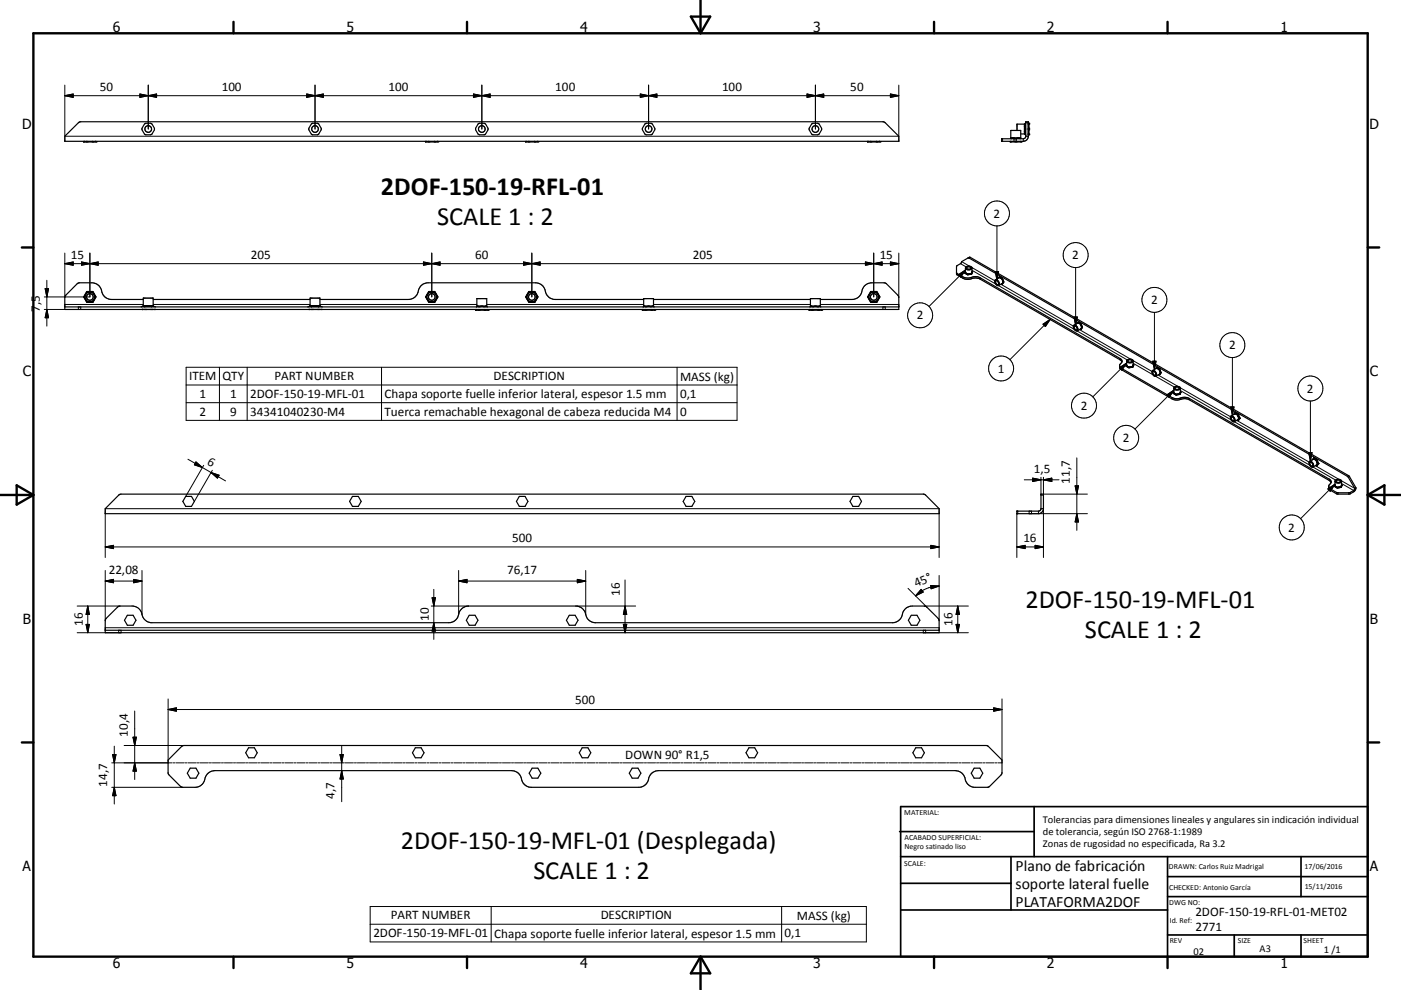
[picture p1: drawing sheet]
<svg xmlns="http://www.w3.org/2000/svg" width="420mm" height="297mm" viewBox="0 0 420 297" stroke-linecap="round" stroke-linejoin="round" font-family="sans-serif">
<g fill="none" stroke="#000" stroke-width=".36">
<path d="M307.1 37.2v3M307.4 37.2h-2.5v1.9M307.4 38.7h.1M307.4 37.4l-.3 .6 .3 .6M307.4 38.9a.79 .79 0 0 0 0 1.1M307.5 36.9l-.1 .2 .1 3.4M308.4 37.1v3.3M308.4 37.1h.1M308.4 38.7v.1M308.4 38.8v.1M308.4 37.1v.1M308.4 38.5v.2"/>
<path d="M19.4 40.9l4.1-4.1 .7-.3h240.5l.7 .3 4.1 4.1v1.5h-250.1zM25.1 42.5h3.7M25.1 42.5h.1M25.2 42.4l-.1 .1M25.8 42.5h.4M27.7 42.5h.4M28.6 42.4l.2 .1M28.8 42.5h.1M127.6 42.5h3.7M127.6 42.5h.1M127.7 42.4l-.1 .1M128.3 42.5h.4"/>
<path d="M130.3 42.4l-.1 .1M130.3 42.4l.3 .1M131.1 42.4l.2 .1M131.3 42.5h.1M157.6 42.5h3.7M157.6 42.5h.1M157.7 42.4l-.1 .1M158.3 42.5h.4M160.2 42.5h.4M161.2 42.4l.1 .1M161.3 42.5h.1M260.1 42.5h3.7"/>
<path d="M260.1 42.5h.1M260.3 42.4l-.2 .1M260.8 42.5h.4M262.7 42.5h.4M263.7 42.4l.1 .1M263.8 42.5h.1M303 42.4l-.2 .1h3.4h-.2M303 41.6v-2.5h3v2.5M303 41.4h3M303.1 42.4l-.1 .1M303.2 41.6a.77 .77 0 0 1 1.2 0M304.3 42.5h.5"/>
<path d="M304.7 41.6a.77 .77 0 0 1 1.1 0M306 40.2h1.4M307.5 40.9l-.2 .5-.5 .2h-6.5v.8h6.5a1.52 1.52 0 0 0 1.5-1.5M307.5 40.9v-4.4h.8v4.4M307.5 40.9h.8M308.4 40.3v.1M308.4 40.3l-.1-.1 .1 .2M308.4 40.2v.1M290.2 77.4l-1.9 1.1-.2 .5-1.3 1v2.3l1.9 1.2a4.2 4.2 0 0 0 3.4-.1l1.8 .3 41.9 24.3 .6 .6M290.2 77.4l113.7 65.5 2.3 3.6M290.2 77.4l.7-.2 113.5 65.6 2.1 3.5M19.4 92.1h250.1"/>
<path d="M25.7 88.4a1.69 1.69 0 0 0 .6 2.2h1.3l.5-.6M25.7 88.3a1.45 1.45 0 0 0 1.2 2.3M26.1 87.6h1.7l.9 1.5-.9 1.5h-1.7l-.9-1.5zM26.3 87.6l-.6 .7M27.6 87.6l.5 .6M28.1 89.9l-.9 .7M28.1 88.2a1.46 1.46 0 0 0-2.4 .2M28.1 88.2l.2 .3M28.2 88.3l.1 .2M28.2 89.8l-.1 .2M28.3 88.5l.1 .6-.3 .8M28.3 88.5l.2 .4-.2 .8"/>
<path d="M42.3 92.1h4.3M43 89.8h-9.6a3.3 3.3 0 0 1-3.2-3.3 3 3 0 0 0-2.7-1.7h-3.7l-.7 .3-3.6 3.8-.1 3.9h250.1l-.1-3.9-3.6-3.8-.8-.3h-3.6a3.3 3.3 0 0 0-3.2 3.3 3 3 0 0 1-2.7 1.7h-9.6M43 91.7v-2.3h2.9v2.3M43 91.7h2.9M43 91.7l-.2 .3 .3-.3M43.2 91.7l.2 .4M44.3 91.7l-.5 .3M44.6 91.7l.5 .3M45.4 92h.1M45.4 92l.1 .1M45.6 91.7l-.2 .3M45.8 91.7l.3 .3-.2-.3"/>
<path d="M45.9 89.8h47.1M92.3 92.1h4.3M93 91.7v-2.3h2.9v2.3M93 91.7h2.9M93 91.7l-.2 .3M93.1 91.7l-.3 .3M93.2 91.7l.3 .3-.1 .1M94.3 91.7l-.5 .3M94.6 91.7l.5 .3M95.6 91.7l-.2 .3 .1 .1M95.8 91.7l.2 .3M95.9 89.8h26.5a3.4 3.4 0 0 0 3.3-3.3 2.93 2.93 0 0 1 2.7-1.7h32.1a3.3 3.3 0 0 1 3.2 3.3 3 3 0 0 0 2.8 1.7h26.5"/>
<path d="M95.9 91.7l.2 .3M128 89.5l.2 .3M128.1 89.5l.1 .3M128.2 89.8l.3 .4 .9 .4M128.2 88.4l-.1 1.1M128.2 89.8l.6 .8h1.3l.5-.6M128.2 88.3a.87 .87 0 0 0-.2 1.2M128.6 87.6h1.7l.9 1.5-.9 1.5h-1.7l-.9-1.5zM128.8 87.6l-.6 .7M130.1 87.6l.5 .6M130.6 88.2l.2 .3M130.7 89.9l-1 .7"/>
<path d="M130.7 88.2a1.48 1.48 0 0 0-2.5 .2M130.7 88.2l.1 .3M130.8 88.5l.1 .9-.2 .5M130.8 88.5a.99 .99 0 0 1-.2 1.5M142.8 92.8l-.2 .2h3.7l-.2-.2M143 91.9v-2.3h2.9v2.3M143 91.9h2.9M143 91.9l-.2 .2 .3-.2M143.2 91.9l.3 .2M143.5 92.9h.1M143.5 92.9l-.2 .1M143.5 92.9l.2 .1"/>
<path d="M144.3 91.9l-.5 .2M144.6 91.9l.5 .2M145.4 92.9h.1M145.4 92.9l-.2 .1M145.4 92.9l.2 .1M145.7 91.9l-.3 .2M145.8 91.9l.3 .2-.2-.2M158.1 89.8l.7 .6 .5 .2M158.2 89.8l.6 .8h1.3l.5-.6M158.6 87.6h1.7l.9 1.5-.9 1.5h-1.7l-.9-1.5zM158.8 87.6a1.6 1.6 0 0 0-.6 2.2M160.1 87.6l.4 .3"/>
<path d="M160.6 88.1v.1M160.6 90l-1 .6M160.7 88.3a.87 .87 0 0 1 .1 1.4M160.8 89.7a1.48 1.48 0 0 0-1.4-2.1 1.48 1.48 0 0 0-1.3 2.2M160.8 89.7l-.2 .3M192.6 92.9v.1M192.8 92.8l-.2 .1M193 91.9v-2.3h2.9v2.3M193 91.9h2.9M193 91.9l-.1 .2 .2-.2M193.3 91.9l.2 .2M193.5 92.9h.1"/>
<path d="M193.5 92.9l-.2 .1M193.6 92.9l.1 .1M194.3 91.9l-.5 .2M194.6 91.9l.5 .2M195.3 92.9h.1M195.3 92.9l-.1 .1M195.4 92.9l.2 .1M195.6 91.9l-.2 .2M195.8 91.9l.3 .2-.2-.2M195.9 89.8h47.1M196.2 92.8l.1 .2-3.7-.1M242.8 92.8l-.2 .2h3.7l-.2-.2"/>
<path d="M243 91.9v-2.3h2.9v2.3M243 91.9h2.9M243 91.9l-.2 .2 .3-.2M243.3 91.9l.2 .2M243.5 92.9h.1M243.5 92.9l-.2 .1M243.6 92.9l.1 .1M244.3 91.9l-.5 .2M244.6 91.9l.5 .2M245.4 92.9h.1M245.4 92.9l-.2 .1M245.4 92.9l.2 .1"/>
<path d="M245.7 91.9l-.3 .2M245.8 91.9l.3 .2-.2-.2M260.6 88.5l-.1 .6 .3 .8M260.6 88.5a.99 .99 0 0 0 .2 1.5M260.8 88.2l-.2 .3M260.8 88.2a1.46 1.46 0 0 1 2.4 .2M260.8 89.9l.9 .7M261.1 87.6h1.7l.9 1.5-.9 1.5h-1.7l-.9-1.5zM261.3 87.6l-.5 .6M262.6 87.6l.6 .7M263.2 89.8l-.6 .8h-1.3l-.5-.6M263.2 88.4l.2 1.1"/>
<path d="M263.2 89.8l-.3 .4-.9 .4M263.2 88.3l.4 .6-.2 .6M263.4 89.5l-.2 .3M286.8 81.8l.2 .3a4.9 4.9 0 0 0 3.1 1.3h.3a4.2 4.2 0 0 1 3.5-.1l41.9 24.2 .5 .5 .1 .5M289.4 82l.6 .3M289.4 82h.3M289.5 81.6l-.1 .4M289.7 82l.3 .3M289.7 82l.8 .2M289.9 80.2a.66 .66 0 0 1 .7-.2 .66 .66 0 0 1 .4 .6 .62 .62 0 0 1-.7 .2 .62 .62 0 0 1-.4-.6zM290 82.3l.2 .1M290.5 82.2l-.3 .2"/>
<path d="M290.7 82.2h.4M290.7 82.2h-.2M291.1 82.2l-.9 .2M291.3 82.1l-.2 .1M291.3 81.9l-.6 .3M291.3 81.9v.2M291.4 81.5l-.2 .7-1.1 .2-.8-.5 .1-.1M291.4 80.4a1.19 1.19 0 0 1-1.9 .1M291.4 80.4a1.11 1.11 0 0 0-1.9 0v1.3l.2 .3M291.4 81.7l-.1 .2M291.4 80.4v1.3M291.4 81.5h.1"/>
<path d="M291.4 81.5l.1 .2M291.4 81.7h.1M291.5 81.7h.1M291.5 81.7h-.1M291.5 81.7l-.2 .4M298.3 84.1a.98 .98 0 0 1 1.1 .4 .98 .98 0 0 1-.1 1.2 1.26 1.26 0 0 1-1-1.6zM298.6 84.2a.66 .66 0 0 1 .7 .4 .66 .66 0 0 1-.2 .8 .83 .83 0 0 1-.5-1.2zM299.6 83.2l.1-.1 .8 .4 .4 1.1-.5 .5M299.8 83.1l-.4 .3M299.8 83.1l.6 .4M299.8 83.1l.1 .2M299.9 83.3l-1.5 .7"/>
<path d="M299.9 83.3l.1 .1M300 83.4l.6 .7M300 83.4l.4 .1M300.4 85.1h.1M300.4 83.5l.1 .1M300.5 83.6l.4 .9M300.5 83.6l.1 .5M300.5 85v.1M300.5 85l-1.1 .7M300.6 85h-.1M300.6 84.1l.3 .4M300.6 84.1v.7"/>
<path d="M300.6 84.8v.2M300.9 84.5v.1M300.9 84.6l-.4 .5M300.9 84.6l-.3 .3M321.9 97.6a1.07 1.07 0 0 1 1.1 .5 1.07 1.07 0 0 1-.1 1.2 1.21 1.21 0 0 1-1-1.7zM322.1 97.9a.69 .69 0 0 1 .7 .3 .69 .69 0 0 1-.1 .8 .86 .86 0 0 1-.6-1.1zM323.1 97l-1.1 .6M323.2 96.8l.1-.1 .8 .4 .4 1.1-.5 .5h.1M323.3 96.8l-.3 .2M323.3 96.8l.7 .3M323.3 96.8l.2 .2M323.4 96.8v.1"/>
<path d="M323.4 96.9l.1 .1M323.4 96.9l-.3 .1M323.5 97l.2 .1M323.7 97.1l.6 .8M323.7 97.1h.3M324 97.1l.1 .2M324.1 97.3l.3 .8M324.1 97.3l.1 .6M324.1 98.6v.1M324.1 98.6l-1.1 .7M324.2 98.6h-.1M324.2 97.9v.7"/>
<path d="M324.3 97.9l.1 .2M324.4 98.1v.2M324.4 98.3l-.3 .4M324.4 98.3l-.2 .3M335.7 109.7l.6 .8 15.1 8.8a4.2 4.2 0 0 0 3.4-.1l1.7 .3 42 24.2 .5 .5 .1 .5M336.4 108.5a1.5 1.5 0 0 0-.4 2.3l15.4 8.9a4.2 4.2 0 0 0 3.4-.1l1.7 .3 42 24.3 .6 .6M337.8 109.9l.6 .3M337.8 109.9h.3M337.8 108.4a1.21 1.21 0 0 0 1.9 0M337.8 109.5v.4M338.1 109.9l.7 .2M338.1 109.9l.3 .3"/>
<path d="M338.2 108.1a.64 .64 0 0 1 .7-.2 .64 .64 0 0 1 .4 .6 .63 .63 0 0 1-.7 .2 .63 .63 0 0 1-.4-.6zM338.4 110.2l.2 .1M338.8 110.1l-.2 .2M339 110.1h-.2M339.2 110l-.2 .1M339.2 110.1h.2M339.4 110.1l-.8 .2M339.6 110.1h-.2M339.7 109.7l-.1 .4M339.7 109.7l-.5 .3M339.7 109.6v-1.4a1.21 1.21 0 0 0-1.9 0v1.3l.3 .4M339.7 109.4l.1 .1"/>
<path d="M339.7 109.6v.1M339.8 109.4l-.2 .7-1.1 .2-.8-.6M339.8 109.5v.1M339.8 109.6l-.1 .1M339.8 109.6h.1M339.8 109.6l-.2 .5M345.5 111.2a1.08 1.08 0 0 1 1 .5 1.08 1.08 0 0 1 0 1.2 1.19 1.19 0 0 1-1-1.7zM345.7 111.4a.67 .67 0 0 1 .7 .4 .67 .67 0 0 1-.2 .8 .85 .85 0 0 1-.5-1.2zM346.7 110.4l.1-.1 .9 .4 .4 1.1-.6 .5M346.9 110.3l-.3 .3M346.9 110.3l.7 .4M346.9 110.3l.1 .2"/>
<path d="M347 110.5l-1.4 .7M347 110.5l.1 .1M347.1 110.6l.5 .1M347.1 110.6l.6 .8M347.5 112.3h.1M347.6 110.7l.1 .2M347.7 112.3h-.1M347.7 110.9l.3 .8M347.7 110.9v.5M347.7 112.2v.1M347.7 112.2l-1.1 .7M347.7 112.2h.1"/>
<path d="M347.7 111.4l.3 .3M347.7 111.4v.7M347.7 112.1v.1M348 111.7v.2M348 111.9l-.3 .4M348 111.9l-.3 .2M351.9 118l.6 .4M351.9 118h.2M351.9 117.6v.4M352.1 118l.1 .1M352.2 118.1l.3 .3M352.2 118.1l.7 .2"/>
<path d="M352.3 116.3a.63 .63 0 0 1 .7-.3 .63 .63 0 0 1 .5 .7 .64 .64 0 0 1-.8 .2 .64 .64 0 0 1-.4-.6zM352.5 118.4h.2M352.9 118.3l-.2 .1M353.1 118.2l.5 .1M353.1 118.2l-.2 .1M353.6 118.3l-.9 .1M353.7 118.2l-.1 .1M353.9 117.8l-.2 .4M353.9 117.8l-.8 .4M353.9 116.5a1.12 1.12 0 0 0-2-.1l.2 1.6M353.9 116.5a1.19 1.19 0 0 1-2 .1M353.9 117.6h.1"/>
<path d="M353.9 116.5v1.3M353.9 117.8h.1M353.9 117.6l-.2 .7-1.1 .2-.8-.6M353.9 117.6l.1 .1M353.9 117.7h.1M354 117.7l-.3 .5M369 124.9a.98 .98 0 0 1 1.1 .5 .98 .98 0 0 1-.2 1.2 1.29 1.29 0 0 1-.9-1.7zM369.2 125.1a.69 .69 0 0 1 .7 .4 .69 .69 0 0 1-.1 .8 .86 .86 0 0 1-.6-1.2zM369.8 124.4h.1M370.3 123.7v.1M370.4 124l-.3 .2M370.4 124l.7 .4"/>
<path d="M370.4 124l.1 .1M370.5 124.1h.1M370.5 124.1l.1 .1M370.6 124.2l.2 .1M370.6 124.2h-.4l-1.1 .6M370.8 124.3l.4 .5M370.8 124.3l.3 .1M370.9 126l.4 .2M371 126h.2M371.1 124.4l.1 .1M371.1 125.9l-1 .6M371.2 124.8v.2"/>
<path d="M371.2 124.5l.3 .8M371.2 124.5v.3M371.2 125.9v.1M371.2 126.1v.1M371.2 125.9h.1M371.2 126.2h.1M371.2 125.8v.1M371.2 125.8l-.1 .1M371.2 125l.1 .2M371.3 126.2h.1M371.3 124.3h-.1M371.3 125.2l-.1 .6"/>
<path d="M371.3 124.2v.1M371.3 125.2l.2 .1M371.5 125.3v.2M371.5 125.5l-.3 .5M371.5 125.5l-.3 .3M371.6 125.5h.2M392.6 138.5a1.06 1.06 0 0 1 1 .5 1.06 1.06 0 0 1 0 1.1 1.19 1.19 0 0 1-1-1.6zM392.8 138.7a.66 .66 0 0 1 .7 .4 .66 .66 0 0 1-.2 .8 .84 .84 0 0 1-.5-1.2zM393.4 138h.1M393.9 137.3v.1M394 137.6l-.3 .3M394 137.6l.6 .4"/>
<path d="M394 137.6l.1 .2M394.1 137.8l.1 .1M394.2 137.9l-.5-.1-1.1 .6M394.2 137.9l.4 .1M394.2 137.9l.6 .7M394.5 139.6l.3 .2M394.6 139.6h.1M394.6 138l.2 .1M394.8 139.6h-.2M394.8 139.5l-1.2 .6M394.8 138.1l.3 .8M394.8 138.1v.5"/>
<path d="M394.8 139.5v.1M394.8 139.8h.1M394.8 139.5h.1M394.8 138.6l.3 .3M394.8 138.6v.8M394.8 139.4v.1M394.9 139.8h.1M394.9 139.4h-.1M394.9 137.9l-.1 .1M395.1 138.9v.2M395.1 139.1l-.3 .5M395.1 139.1l-.3 .4"/>
<path d="M395.2 139.1h.2M35.6 148.5l.7-.3h240.5l.7 .3 4.1 4.1v1.5h-250.1v-1.5zM55.7 148.9h1.7l.9 1.5-.9 1.5h-1.7l-.9-1.5zM105.7 148.9h1.7l.9 1.5-.9 1.5h-1.7l-.9-1.5zM155.7 148.9h1.7l.9 1.5-.9 1.5h-1.7l-.9-1.5zM205.7 148.9h1.7l.9 1.5-.9 1.5h-1.7l-.9-1.5zM255.7 148.9h1.7l.9 1.5-.9 1.5h-1.7l-.9-1.5zM312.1 152.6v-4.4h.7v4.4M312.1 152.6l-.2 .5-.6 .2h-6.4v.8h6.4a1.53 1.53 0 0 0 1.5-1.5M312.1 152.6h.7M398.4 145.9v.6l.3 .5 2.3 1.2h3.7l1.4-.9 .4-1M398.4 145.9l.3 .7 2.5 1.2h3.5l1.2-.7 .3-.6"/>
<path d="M399.1 144.7l-.7 1.2M400.2 146l.7 .3M400.2 144.3a1.21 1.21 0 0 1 2 0v1.4M400.2 144.3a1.14 1.14 0 0 0 2 .1M400.2 145.5v.5M400.2 144.4l.2 1.5M400.4 145.9l.1 .1M400.4 145.9l-.2 .1M400.5 146l.2 .1M400.6 144.2a.69 .69 0 0 1 1.2 .3 .65 .65 0 0 1-.7 .3 .65 .65 0 0 1-.5-.6zM400.7 146.1l.2 .2M400.7 146.1h.8"/>
<path d="M400.9 146.3h.2M401.5 146.1l.4 .1M401.5 146.1l-.4 .2M401.9 146.2l-.8 .1M402.1 145.9l-.6 .2M402.1 145.9l-.2 .3M402.2 145.7l-.1 .2M402.2 145.5h.1M402.2 145.7h.1M402.2 145.5l-.2 .7-1.1 .2-.7-.6M402.2 145.5l.1 .1M402.2 145.6h.1"/>
<path d="M402.2 145.6v.1M406.5 146.3l-.3 .2M31.5 189.1h250.1M31.8 185.5l3.8-3.6 4-.1a3.4 3.4 0 0 1 3.2 3.3 3 3 0 0 0 2.7 1.7h89.1a3.3 3.3 0 0 0 3.2-3.3 3 3 0 0 1 2.7-1.7h32.1a3.4 3.4 0 0 1 3.3 3.3 2.94 2.94 0 0 0 2.7 1.7h89a3.4 3.4 0 0 0 3.2-3.3 2.93 2.93 0 0 1 2.7-1.7h3.6l.7 .3 3.6 3.6 .2 4.1h-250.1v-3.6zM38.2 184.6h1.7l.9 1.5-.9 1.5h-1.7l-.9-1.5zM140.7 184.6h1.7l.9 1.5-.9 1.5h-1.7l-.9-1.5zM170.7 184.6h1.7l.9 1.5-.9 1.5h-1.7l-.9-1.5zM273.2 184.6h1.7l.9 1.5-.9 1.5h-1.7l-.9-1.5zM54.4 224l.7-.3h240.9l4.4 4.3-.1 4.2-3.8 3.9-4.2 .1a3.4 3.4 0 0 1-3.2-3.3 3.1 3.1 0 0 0-2.7-1.7h-89a3.4 3.4 0 0 0-3.2 3.3 3 3 0 0 1-2.7 1.7h-32.2a3.4 3.4 0 0 1-3.2-3.3 3.1 3.1 0 0 0-2.7-1.7h-89a3.4 3.4 0 0 0-3.2 3.3 2.95 2.95 0 0 1-2.7 1.7l-4.2-.1-3.9-4.1v-4zM57 230.5h1.8l.8 1.5-.8 1.5h-1.8l-.8-1.5zM74.5 224.3h1.8l.8 1.5-.8 1.5h-1.8l-.8-1.5zM124.5 224.3h1.7l.9 1.5-.9 1.5h-1.7l-.8-1.5z"/>
<path d="M159.5 230.5h1.8l.8 1.5-.8 1.5h-1.8l-.8-1.5zM174.5 224.3h1.8l.8 1.5-.8 1.5h-1.8l-.8-1.5zM189.5 230.5h1.8l.8 1.5-.8 1.5h-1.8l-.8-1.5zM224.5 224.3h1.8l.9 1.5-.9 1.5h-1.8l-.8-1.5zM274.5 224.3h1.8l.8 1.5-.8 1.5h-1.8l-.8-1.5zM292.1 230.5h1.7l.8 1.5-.8 1.5h-1.7l-.9-1.5z"/>
<circle cx="44.4" cy="38.7" r="1.87"/>
<circle cx="44.4" cy="38.7" r="1"/>
<circle cx="94.4" cy="38.7" r="1.87"/>
<circle cx="94.4" cy="38.7" r=".99"/>
<circle cx="144.4" cy="38.7" r="1"/>
<circle cx="144.5" cy="38.7" r="1.87"/>
<circle cx="194.5" cy="38.7" r="1.87"/>
<circle cx="194.5" cy="38.7" r="1"/>
<circle cx="244.5" cy="38.7" r="1.01"/>
<circle cx="244.5" cy="38.7" r="1.87"/>
<circle cx="26.9" cy="89.1" r="1"/>
<circle cx="129.4" cy="89.1" r="1"/>
<circle cx="159.4" cy="89.1" r="1"/>
<circle cx="262" cy="89.1" r="1"/>
</g>
<g fill="none" stroke="#000" stroke-width=".3">
<path d="M19.4 25.5v15.4h250.1v-15.4M19.4 28.7h250.1M19.4 28.7l2.5-.5v1zM41.9 28.2l5 1v-1l-5 1zM44.4 25.5v13.2M92 28.2l4.9 1v-1l-4.9 1zM94.4 25.5v13.2M141.9 28.2l5 1v-1l-5 1zM144.5 25.5v13.2M192 28.2l4.9 1v-1l-4.9 1zM194.5 25.5v13.2M242 28.2l5 1v-1l-5 1z"/>
<path d="M244.5 25.5v13.2M267 28.2l2.5 .5-2.5 .5zM307.5 36.8h.8M300.6 41.6v.8M304 41.6v.8M304.7 41.6v.8M306.8 41.6v.8M19.4 79.1l2.5-.5v1zM19.4 75.9v13.4M19.4 79.1h250.1M24.4 78.6l2.6 .5-2.6 .5zM27 79.1l2.4-.5v1z"/>
<path d="M27 75.9v13.2h-13.7M127 78.6l2.5 .5-2.5 .5zM129.5 75.9v13.2M129.5 79.1l2.4-.5v1zM157 78.6l2.4 .5-2.4 .5zM159.4 75.9v13.2M159.4 79.1l2.5-.5v1zM259.5 78.6l2.4 .5-2.4 .5zM261.9 75.9v13.2M261.9 79.1l2.6-.5v1zM267 78.6l2.5 .5-2.5 .5zM269.5 75.9v13.4"/>
<path d="M288 79.1l1.6 1M288.3 78.5l2.4 1.4M290.9 77.2l-.3 .2M298.9 67.8v16.2M13.3 92.8h6.1M13.5 86.6h1.1l-.6 2.5zM14 84.1v13.7M14 92.8l.6 2.5h-1.1zM19.4 91.3h23.6M23.5 92.1v.7M24.2 92.1v.7M26 87.4h1.9l.9 1.7-.9 1.6h-1.9l-1-1.6z"/>
<path d="M45.9 91.3h47.1M95.9 91.3h47.1M128.5 87.4h1.9l1 1.7-1 1.6h-1.9l-1-1.6zM145.9 91.3h47.1M158.5 87.4h1.9l1 1.7-1 1.6h-1.9l-1-1.6zM195.9 91.3h47.1M245.9 91.3h23.6M261 87.4h1.9l1 1.7-1 1.6h-1.9l-.9-1.6zM264.7 92.1v.7M265.4 92.1v.7M287 82.1v.4M287.3 82.4l2.2-1.4-1.5 2.1z"/>
<path d="M288.7 83.1v.4M289.5 81.4l-.3 .5 .9 .6 1.2-.2 .3-.7-.2-.2M289.5 81l-11 11M291.3 83.2v.4M291.4 80.3l6.8 3.9M291.4 81.1l7.1 4.1M293.9 83.3v.4M298.4 81.5h1l-.5 2.5zM299.3 83.4l.3-.4 .9 .5 .5 1.1-.5 .7-.2-.2M299.3 85.7l22.8 13.1M300.1 85.3l21.7 12.5M312.7 97.3l2.1-1.5-1.4 2.2z"/>
<path d="M314.8 95.8l-12 12.1M322 95.1h1l-.5 2.5zM322.5 80.3v17.3M322.9 97l.3-.4 .9 .5 .5 1.2-.5 .6-.2-.2M322.9 99.3l15.1 8.7M323.6 98.9l15.4 8.9M346.1 93.7v17.1M55.8 110.2h165.2v15.9h-165.2zM55.8 115.5h165.2M65.8 110.2v15.9M74.1 110.2v15.9M114.4 110.2v15.9"/>
<path d="M203 110.2v15.9M335.6 110.3l2.2-1.4-1.4 2.1zM335.8 107.5v.5M336.3 110.5v.4M337.8 109.3l-.3 .6 .9 .5 1.3-.2 .3-.7-.3-.2M337.8 108.9l-10.2 10.2M339.7 108.2l5.7 3.3M339.7 109l6 3.4M345.6 108.4h1l-.5 2.4zM346.5 110.6l.3-.4 .9 .5 .4 1.1-.4 .7-.2-.2M346.5 112.9l5.6 3.2M347.2 112.5l5.9 3.4"/>
<path d="M349.8 118.5l2.1-1.4-1.4 2.1zM351.4 119.3v.4M351.9 117.5l-.2 .5 .9 .5 1.2-.2 .3-.7-.2-.1M351.9 117.1l-11.6 11.6M353.9 116.3l15 8.7M353.9 117.2l15.2 8.7M354 119.4v.4M356.5 119.5v.4M369.5 107.3v17.3M55.8 120.8h165.2M56.3 137.8l11.3 6.5M58.8 138.6l1.9 1.7-2.4-.8z"/>
<path d="M61.1 139.6l-5.4 9.3M322.8 137.4v21.7M369 122.1h1l-.5 2.5zM369.8 124.4l.5-.7 1 .5 .5 1.3-.5 .7M370 124.3l.3-.5 .9 .5 .4 1.2-.4 .6-.2-.1M370.1 126.5l22.5 13.1M370.8 126.1l21.7 12.5M392.4 135.8h1l-.5 2.5zM392.9 120.3v18M393.4 138l.5-.7 1 .6 .5 1.2-.5 .7M393.5 137.9l.4-.5 .9 .6 .4 1.1-.4 .7-.3-.2M394.3 139.7l7.1 4.1"/>
<path d="M31.5 152.6h250.1M31.5 154.1v13.2M63.3 141.8l2.4 .8-.5 .8zM63.7 141.1l-5.4 9.3M281.6 154.1v13.2M304.9 154.1v13.2M305.1 153.3v.8M307.1 143.9h10.4M308.5 153.3v.8h17.5M309.3 153.3v.8M309.6 143.4l2.5 .5-2.5 .6zM311.3 153.3v.8"/>
<path d="M312.1 148.5h.7M312.1 143.2v5M312.8 143.2v5h13.2M312.8 152.6v14.7M312.8 143.9l2.5-.5v1.1zM322.3 145.8h1l-.5 2.4zM322.8 154.1l.5 2.5h-1zM393.6 140.1l6.8 3.9M398.1 146.7l2.1-1.4-1.4 2.1zM398.5 143.7v.5M398.9 146.7v.4M400.2 145.4l-.2 .5 .9 .5 1.2-.2 .4-.7-.3-.1"/>
<path d="M400.2 145.3l-10.3 10.3M400.7 147.7v.4M401.2 147.8v.4M402.2 144.2l4 2.3M402.2 145.1l3.6 2.1v.4M404.3 142.7l-.4 .2M404.4 147.8v.4M404.6 143l-.3 .2M404.8 147.7v.4M31.5 164.1h250.1M31.5 164.1l2.5-.5v1zM31.5 174.3l2.5-.5v1z"/>
<path d="M31.5 171.2v15M31.5 174.3h11.1M40.1 173.8l2.5 .5-2.5 .5zM42.6 171.2v13.1M129.6 179.3h.9l-.4 2.5zM130.1 176.8v15M137.5 174.3h38.1M137.5 174.3l2.5-.5v1zM137.5 171.2v13.1M173.1 173.8l2.5 .5-2.5 .5zM175.6 171.2v13.1M187.4 174v15.8"/>
<path d="M272.2 176.5l5.6 5.6M276.2 176.8l.6 .8-2.3 1.1zM279 175.6l2.6 .2-2.5 .8zM279.1 163.6l2.5 .5-2.5 .5zM281.6 172.7v13.5M281.6 175.8a10.1 10.1 0 0 0-7.1 2.9M304.9 164.1h7.9M304.9 164.1l2.4-.5v1zM310.3 163.6l2.5 .5-2.5 .5zM23.1 181.8h12.9M25.8 187.3h1l-.5 2.5zM26.3 181.8l.5 2.5h-1z"/>
<path d="M26.3 181.8v8M31.5 188.3h250.1M35.6 189.1v.7M36.3 189.1v.7h-13.2M129.3 181.8h11.2M130.1 186.8l.4 2.5h-.9zM172.6 181.8h18M186.9 187.3h1l-.5 2.5zM187.4 181.8l.5 2.5h-1zM276.8 189.1v.7h13.5M277.1 181.8h13.2M277.5 189.1v.7"/>
<path d="M286.6 187.3h1.1l-.6 2.5zM287.1 181.8l.6 2.5h-1.1zM287.1 181.8v8M40.4 213.3v20.6M50.4 212.9h250M50.4 212.9l2.5-.5v1zM50.4 209.7v19.2M297.9 212.4l2.5 .5-2.5 .5zM300.4 209.7v19.2h-1.2M33.5 228.9h18.1M33.5 236.2h21.3M33.8 226.4h1l-.5 2.5z"/>
<path d="M34.3 223.9v17.3M34.3 236.2l.5 2.5h-1zM37.2 223.7h17.9M39.9 221.2h1l-.5 2.5zM40.4 228.9l.5 2.5h-1zM51.9 228.9h.6M52.8 228.9h2.4M55.5 228.9h.6M56.4 228.9h2.4M59.1 228.9h.6M60 228.9h2.5M62.8 228.9h.6"/>
<path d="M63.7 228.9h2.4M66.4 228.9h.6M67.3 228.9h2.4M70 228.9h.6M70.9 228.9h2.4M73.6 228.9h.6M74.6 228.9h2.4M77.3 228.9h.6M78.2 228.9h2.4M80.9 228.9h.6M81.8 228.9h2.4M84.5 228.9h.6"/>
<path d="M85.4 228.9h2.4M88.1 228.9h.6M89 228.9h2.4M91.8 228.9h.6M92.7 228.9h2.4M95.4 228.9h.6M96.3 228.9h2.4M99 228.9h.6M99.9 228.9h2.4M101.9 226.4h1l-.5 2.5zM102.4 223.9v16.6M102.4 231.2l.5 2.5h-1z"/>
<path d="M102.6 228.9h.6M103.5 228.9h2.4M106.3 228.9h.6M107.1 228.9h2.5M109.9 228.9h.6M110.8 228.9h2.4M113.5 228.9h.6M114.4 228.9h2.4M117.1 228.9h.6M118 228.9h2.4M120.7 228.9h.6M121.7 228.9h2.4"/>
<path d="M124.4 228.9h.6M125.3 228.9h2.4M128 228.9h.6M128.9 228.9h2.4M131.6 228.9h.6M132.5 228.9h2.4M135.2 228.9h.7M136.2 228.9h2.4M138.9 228.9h.6M139.8 228.9h2.4M142.5 228.9h.6M143.4 228.9h2.4"/>
<path d="M146.1 228.9h.6M147 228.9h2.4M149.7 228.9h.6M150.6 228.9h2.5M153.4 228.9h.6M154.3 228.9h2.4M157 228.9h.6M157.9 228.9h2.4M160.6 228.9h.6M161.5 228.9h2.4M164.2 228.9h.6M165.1 228.9h2.5"/>
<path d="M167.9 228.9h.5M168.7 228.9h2.5M171.5 228.9h.6M172.4 228.9h2.4M175.1 228.9h.6M176 228.9h2.4M178.7 228.9h.6M179.6 228.9h2.4M182.3 228.9h.6M183.3 228.9h2.4M186 228.9h.6M186.9 228.9h2.4"/>
<path d="M189.6 228.9h.6M190.5 228.9h2.4M193.2 228.9h.6M194.1 228.9h2.4M196.8 228.9h.7M197.8 228.9h2.4M200.5 228.9h.6M201.4 228.9h2.4M204.1 228.9h.6M205 228.9h2.4M207.7 228.9h.6M208.6 228.9h2.4"/>
<path d="M211.3 228.9h.6M212.2 228.9h2.5M215 228.9h.6M215.9 228.9h2.4M218.6 228.9h.6M219.5 228.9h2.4M222.2 228.9h.6M223.1 228.9h2.4M225.8 228.9h.6M226.7 228.9h2.5M229.5 228.9h.5M230.3 228.9h2.5"/>
<path d="M233.1 228.9h.6M234 228.9h2.4M236.7 228.9h.6M237.6 228.9h2.4M240.3 228.9h.6M241.2 228.9h2.4M243.9 228.9h.6M244.9 228.9h2.4M247.6 228.9h.6M248.5 228.9h2.4M251.2 228.9h.6M252.1 228.9h2.4"/>
<path d="M254.8 228.9h.6M255.7 228.9h2.4M258.4 228.9h.7M259.3 228.9h2.5M262 228.9h.7M263 228.9h2.4M265.7 228.9h.6M266.6 228.9h2.4M269.3 228.9h.6M270.2 228.9h2.4M272.9 228.9h.6M273.8 228.9h2.5"/>
<path d="M276.6 228.9h.6M277.5 228.9h2.4M280.2 228.9h.6M281.1 228.9h2.4M283.8 228.9h.6M284.7 228.9h2.4M287.4 228.9h.6M288.3 228.9h2.5M291.1 228.9h.5M292 228.9h2.4M294.7 228.9h.6M295.6 228.9h2.4"/>
<path d="M298.3 228.9h.6M111 272h148.7v10.6h-148.7zM111 277.3h148.7M147.3 272v10.6M234.3 272v10.6"/>
<circle cx="298.9" cy="64" r="3.8"/>
<circle cx="322.5" cy="76.5" r="3.8"/>
<circle cx="275.9" cy="94.6" r="3.8"/>
<circle cx="346.1" cy="90" r="3.7"/>
<circle cx="300.1" cy="110.5" r="3.8"/>
<circle cx="369.5" cy="103.5" r="3.8"/>
<circle cx="392.9" cy="116.6" r="3.7"/>
<circle cx="325" cy="121.7" r="3.8"/>
<circle cx="337.6" cy="131.4" r="3.8"/>
<circle cx="387.3" cy="158.2" r="3.7"/>
</g>
<g fill="#000">
<circle cx="308.3" cy="38.9" r=".18"/>
<circle cx="308.3" cy="37" r=".18"/>
<circle cx="308.3" cy="37.2" r=".18"/>
<circle cx="308.3" cy="38.5" r=".18"/>
<circle cx="308.4" cy="37" r=".18"/>
<circle cx="308.4" cy="37.2" r=".18"/>
<circle cx="308.4" cy="38.9" r=".18"/>
<circle cx="308.4" cy="38.5" r=".18"/>
<circle cx="25.1" cy="42.5" r=".18"/>
<circle cx="25.8" cy="42.5" r=".18"/>
<circle cx="26.2" cy="42.5" r=".18"/>
<circle cx="27.7" cy="42.5" r=".18"/>
<circle cx="28.1" cy="42.5" r=".18"/>
<circle cx="28.8" cy="42.5" r=".18"/>
<circle cx="127.6" cy="42.5" r=".18"/>
<circle cx="128.3" cy="42.5" r=".18"/>
<circle cx="128.7" cy="42.5" r=".18"/>
<circle cx="130.2" cy="42.5" r=".18"/>
<circle cx="130.6" cy="42.5" r=".18"/>
<circle cx="131.3" cy="42.5" r=".18"/>
<circle cx="157.6" cy="42.5" r=".18"/>
<circle cx="158.3" cy="42.5" r=".18"/>
<circle cx="158.7" cy="42.5" r=".18"/>
<circle cx="160.2" cy="42.5" r=".18"/>
<circle cx="160.6" cy="42.5" r=".18"/>
<circle cx="161.3" cy="42.5" r=".18"/>
<circle cx="260.1" cy="42.5" r=".18"/>
<circle cx="260.8" cy="42.5" r=".18"/>
<circle cx="261.2" cy="42.5" r=".18"/>
<circle cx="262.7" cy="42.5" r=".18"/>
<circle cx="263.1" cy="42.5" r=".18"/>
<circle cx="263.8" cy="42.5" r=".18"/>
<circle cx="302.8" cy="42.5" r=".18"/>
<circle cx="303" cy="42.5" r=".18"/>
<circle cx="304.3" cy="42.5" r=".18"/>
<circle cx="304.8" cy="42.5" r=".18"/>
<circle cx="306" cy="42.5" r=".18"/>
<circle cx="306.2" cy="42.5" r=".18"/>
<circle cx="308.3" cy="40.2" r=".18"/>
<circle cx="308.3" cy="40.4" r=".18"/>
<circle cx="308.4" cy="40.2" r=".18"/>
<circle cx="308.4" cy="40.4" r=".18"/>
<circle cx="42.6" cy="92.8" r=".18"/>
<circle cx="43.3" cy="92.8" r=".18"/>
<circle cx="43.7" cy="92.8" r=".18"/>
<circle cx="45.2" cy="92.8" r=".18"/>
<circle cx="45.6" cy="92.8" r=".18"/>
<circle cx="46.3" cy="92.8" r=".18"/>
<circle cx="92.6" cy="92.8" r=".18"/>
<circle cx="93.3" cy="92.8" r=".18"/>
<circle cx="93.7" cy="92.8" r=".18"/>
<circle cx="95.2" cy="92.8" r=".18"/>
<circle cx="95.6" cy="92.8" r=".18"/>
<circle cx="96.3" cy="92.8" r=".18"/>
<circle cx="142.6" cy="92.9" r=".18"/>
<circle cx="142.6" cy="93" r=".18"/>
<circle cx="143.3" cy="93" r=".18"/>
<circle cx="143.7" cy="93" r=".18"/>
<circle cx="145.2" cy="93" r=".18"/>
<circle cx="145.6" cy="93" r=".18"/>
<circle cx="146.3" cy="92.9" r=".18"/>
<circle cx="146.3" cy="93" r=".18"/>
<circle cx="192.6" cy="92.9" r=".18"/>
<circle cx="192.6" cy="93" r=".18"/>
<circle cx="193.3" cy="93" r=".18"/>
<circle cx="193.7" cy="93" r=".18"/>
<circle cx="195.2" cy="93" r=".18"/>
<circle cx="195.6" cy="93" r=".18"/>
<circle cx="196.3" cy="93" r=".18"/>
<circle cx="196.3" cy="92.9" r=".18"/>
<circle cx="242.6" cy="93" r=".18"/>
<circle cx="242.6" cy="92.9" r=".18"/>
<circle cx="243.3" cy="93" r=".18"/>
<circle cx="243.7" cy="93" r=".18"/>
<circle cx="245.2" cy="93" r=".18"/>
<circle cx="245.6" cy="93" r=".18"/>
<circle cx="246.3" cy="93" r=".18"/>
<circle cx="246.3" cy="92.9" r=".18"/>
<circle cx="371.2" cy="124.3" r=".18"/>
<circle cx="371.6" cy="125.4" r=".18"/>
<circle cx="394.8" cy="138" r=".18"/>
<circle cx="395.2" cy="139" r=".18"/>
<circle cx="304.9" cy="153.3" r=".18"/>
<circle cx="304.9" cy="154.1" r=".18"/>
</g>
<g fill="none" stroke="#000" stroke-width=".71">
<path d="M10 10h400v277h-400zM70 6.6v3.4M140 6.6v3.4M207.1 5h5.8l-2.9 5zM210 0v10M280 6.6v3.4M350 6.6v3.4M6.6 74.2h3.4M410 74.2h3.5M0 148.5h10M5 145.6l5 2.9-5 2.9zM410 148.5h10.1"/>
<path d="M410 148.5l5.1-2.9v5.8zM6.6 222.7h3.4M410 222.7h3.5M70 287v3.4M140 287v3.4M210 287v10M210 287l2.9 5h-5.8zM280 287v3.4M350 287v3.4"/>
</g>
<g fill="none" stroke="#000" stroke-width=".51">
<path d="M269.7 249.5h40.3M270 242h140v45h-140zM270 257h140M303.1 257v16M310 242v15M350 257v30M390.1 257v12M270 265h33.1M270 273h80M350 269h60M350 263h60M350 280.5h60"/>
<path d="M370 280.5v6.5M390.1 280.5v6.5"/>
</g>
<g fill="#000" stroke="#000" stroke-width=".3">
<path d="M19.4 28.7l2.5-.5v1zM41.9 28.2l2.5 .5-2.5 .5zM44.4 28.7l2.5-.5v1zM92 28.2l2.4 .5-2.4 .5zM94.4 28.7l2.5-.5v1zM141.9 28.2l2.6 .5-2.6 .5zM144.5 28.7l2.4-.5v1zM192 28.2l2.5 .5-2.5 .5zM194.5 28.7l2.4-.5v1zM242 28.2l2.5 .5-2.5 .5zM244.5 28.7l2.5-.5v1zM267 28.2l2.5 .5-2.5 .5z"/>
<path d="M19.4 79.1l2.5-.5v1zM24.4 78.6l2.6 .5-2.6 .5zM27 79.1l2.4-.5v1zM127 78.6l2.5 .5-2.5 .5zM129.5 79.1l2.4-.5v1zM157 78.6l2.4 .5-2.4 .5zM159.4 79.1l2.5-.5v1zM259.5 78.6l2.4 .5-2.4 .5zM261.9 79.1l2.6-.5v1zM267 78.6l2.5 .5-2.5 .5zM13.5 86.6h1.1l-.6 2.5zM14 92.8l.6 2.5h-1.1z"/>
<path d="M287.3 82.4l2.2-1.4-1.5 2.1zM298.4 81.5h1l-.5 2.5zM312.7 97.3l2.1-1.5-1.4 2.2zM322 95.1h1l-.5 2.5zM335.6 110.3l2.2-1.4-1.4 2.1zM345.6 108.4h1l-.5 2.4zM349.8 118.5l2.1-1.4-1.4 2.1zM58.8 138.6l1.9 1.7-2.4-.8zM369 122.1h1l-.5 2.5zM392.4 135.8h1l-.5 2.5zM63.3 141.8l2.4 .8-.5 .8zM309.6 143.4l2.5 .5-2.5 .6z"/>
<path d="M312.8 143.9l2.5-.5v1.1zM322.3 145.8h1l-.5 2.4zM322.8 154.1l.5 2.5h-1zM398.1 146.7l2.1-1.4-1.4 2.1zM31.5 164.1l2.5-.5v1zM31.5 174.3l2.5-.5v1zM40.1 173.8l2.5 .5-2.5 .5zM129.6 179.3h.9l-.4 2.5zM137.5 174.3l2.5-.5v1zM173.1 173.8l2.5 .5-2.5 .5zM276.2 176.8l.6 .8-2.3 1.1zM279.1 163.6l2.5 .5-2.5 .5z"/>
<path d="M279 175.6l2.6 .2-2.5 .8zM304.9 164.1l2.4-.5v1zM310.3 163.6l2.5 .5-2.5 .5zM25.8 187.3h1l-.5 2.5zM26.3 181.8l.5 2.5h-1zM130.1 186.8l.4 2.5h-.9zM186.9 187.3h1l-.5 2.5zM187.4 181.8l.5 2.5h-1zM286.6 187.3h1.1l-.6 2.5zM287.1 181.8l.6 2.5h-1.1zM50.4 212.9l2.5-.5v1zM297.9 212.4l2.5 .5-2.5 .5z"/>
<path d="M33.8 226.4h1l-.5 2.5zM34.3 236.2l.5 2.5h-1zM39.9 221.2h1l-.5 2.5zM40.4 228.9l.5 2.5h-1zM101.9 226.4h1l-.5 2.5zM102.4 231.2l.5 2.5h-1z"/>
</g>
<g font-size="7.9">
<text x="114.2" y="58.5">2DOF-150-19-RFL-01</text>
<text x="131.1" y="67.5">SCALE 1 : 2</text>
<text x="307.4" y="182.4">2DOF-150-19-MFL-01</text>
<text x="325.3" y="191.4">SCALE 1 : 2</text>
<text x="120.1" y="254.6">2DOF-150-19-MFL-01 (Desplegada)</text>
<text x="159.9" y="263.7">SCALE 1 : 2</text>
</g>
<g font-size="4.7">
<text x="304.5" y="261.2">Plano de fabricación</text>
<text x="304.5" y="266.6">soporte lateral fuelle</text>
<text x="304.5" y="272">PLATAFORMA2DOF</text>
</g>
<g font-size="4.2">
<text x="33.9" y="9.6">6</text>
<text x="103.9" y="9.6">5</text>
<text x="173.9" y="9.6">4</text>
<text x="243.8" y="9.6">3</text>
<text x="313.9" y="9.6">2</text>
<text x="383.9" y="9.6">1</text>
<text x="6.7" y="38.7">D</text>
<text x="410.5" y="38.7">D</text>
<text x="6.9" y="112.9">C</text>
<text x="410.7" y="112.9">C</text>
<text x="6.9" y="187.1">B</text>
<text x="410.7" y="187.1">B</text>
<text x="6.8" y="261.4">A</text>
<text x="410.7" y="261.4">A</text>
<text x="33.9" y="290.4">6</text>
<text x="103.9" y="290.4">5</text>
<text x="173.9" y="290.4">4</text>
<text x="243.8" y="290.4">3</text>
<text x="313.9" y="290.4">2</text>
<text x="383.9" y="290.4">1</text>
</g>
<g font-size="3.9">
<text x="30" y="27.2">50</text>
<text x="66.5" y="27.2">100</text>
<text x="116.5" y="27.2">100</text>
<text x="166.5" y="27.2">100</text>
<text x="216.5" y="27.2">100</text>
<text x="254.9" y="27.2">50</text>
<text x="297.9" y="65.3">2</text>
<text x="21.3" y="77.6">15</text>
<text x="75.2" y="77.6">205</text>
<text x="142.5" y="77.6">60</text>
<text x="207.7" y="77.6">205</text>
<text x="263.7" y="77.6">15</text>
<text x="321.5" y="77.8">2</text>
<text x="11.9" y="93.5" transform="rotate(-90 11.9 93.5)">7,5</text>
<text x="274.8" y="95.8">2</text>
<text x="345.1" y="91.3">2</text>
<text x="368.5" y="104.8">2</text>
<text x="299.1" y="111.8">1</text>
<text x="56.7" y="114.1">ITEM</text>
<text x="59.9" y="119.4">1</text>
<text x="66.7" y="114.1">QTY</text>
<text x="69" y="119.4">1</text>
<text x="75" y="119.5">2DOF-150-19-MFL-01</text>
<text x="82.3" y="114.1">PART NUMBER</text>
<text x="115.3" y="119.5">Chapa soporte fuelle inferior lateral, espesor 1.5 mm</text>
<text x="147.9" y="114.1">DESCRIPTION</text>
<text x="203.9" y="114.2">MASS (kg)</text>
<text x="203.9" y="119.5">0,1</text>
<text x="391.8" y="117.9">2</text>
<text x="59.9" y="124.7">2</text>
<text x="69" y="124.7">9</text>
<text x="75" y="124.7">34341040230-M4</text>
<text x="115.3" y="124.8">Tuerca remachable hexagonal de cabeza reducida M4</text>
<text x="203.9" y="124.7">0</text>
<text x="324" y="122.9">2</text>
<text x="336.6" y="132.7">2</text>
<text x="61.9" y="139.2" transform="rotate(30 61.9 139.2)">6</text>
<text x="310" y="141.9">1,5</text>
<text x="320.7" y="145.1" transform="rotate(-90 320.7 145.1)">11,7</text>
<text x="386.2" y="159.5">2</text>
<text x="153.6" y="162.6">500</text>
<text x="306.8" y="162.6">16</text>
<text x="32.6" y="172.2">22,08</text>
<text x="152.1" y="172.2">76,17</text>
<text x="185.8" y="178.7" transform="rotate(-90 185.8 178.7)">16</text>
<text x="274.7" y="176.2" transform="rotate(-22 274.7 176.2)">45°</text>
<text x="24.8" y="187.8" transform="rotate(-90 24.8 187.8)">16</text>
<text x="128.5" y="186.4" transform="rotate(-90 128.5 186.4)">10</text>
<text x="285.6" y="187.8" transform="rotate(-90 285.6 187.8)">16</text>
<text x="172.5" y="211.3">500</text>
<text x="38.4" y="221" transform="rotate(-90 38.4 221)">10,4</text>
<text x="187.5" y="227.6">DOWN 90° R1,5</text>
<text x="32.2" y="236" transform="rotate(-90 32.2 236)">14,7</text>
<text x="100.3" y="239.8" transform="rotate(-90 100.3 239.8)">4,7</text>
<text x="117.2" y="275.8">PART NUMBER</text>
<text x="180.1" y="275.8">DESCRIPTION</text>
<text x="358.4" y="274.9">2DOF-150-19-RFL-01-MET02</text>
<text x="111.9" y="281.2">2DOF-150-19-MFL-01</text>
<text x="148.2" y="281.3">Chapa soporte fuelle inferior lateral, espesor 1.5 mm</text>
<text x="235.2" y="281.2">0,1</text>
<text x="238.9" y="276">MASS (kg)</text>
<text x="358.4" y="279.4">2771</text>
</g>
<g font-size="3.1">
<text x="312.7" y="246.8">Tolerancias para dimensiones lineales y angulares sin indicación individual</text>
<text x="312.7" y="250.4">de tolerancia, según ISO 2768-1:1989</text>
<text x="312.7" y="254">Zonas de rugosidad no especificada, Ra 3.2</text>
<text x="357.8" y="286.5">02</text>
<text x="377.6" y="285.6">A3</text>
<text x="396.9" y="285.9">1 /1</text>
</g>
<g font-size="2.4">
<text x="271.1" y="244.4">MATERIAL:</text>
<text x="271.2" y="252">ACABADO SUPERFICIAL:</text>
<text x="271.2" y="254.7">Negro satinado liso</text>
<text x="271.1" y="259.7">SCALE:</text>
<text x="350.4" y="260.8">DRAWN: Carlos Ruiz Madrigal</text>
<text x="391.1" y="260.6">17/06/2016</text>
<text x="350.5" y="267">CHECKED: Antonio García</text>
<text x="391.2" y="266.7">15/11/2016</text>
<text x="350.5" y="271.4">DWG NO:</text>
<text x="350.7" y="276.9">Id. Ref:</text>
<text x="350.7" y="282.8">REV</text>
<text x="371.1" y="282.9">SIZE</text>
<text x="390.8" y="283">SHEET</text>
</g>
</svg>
